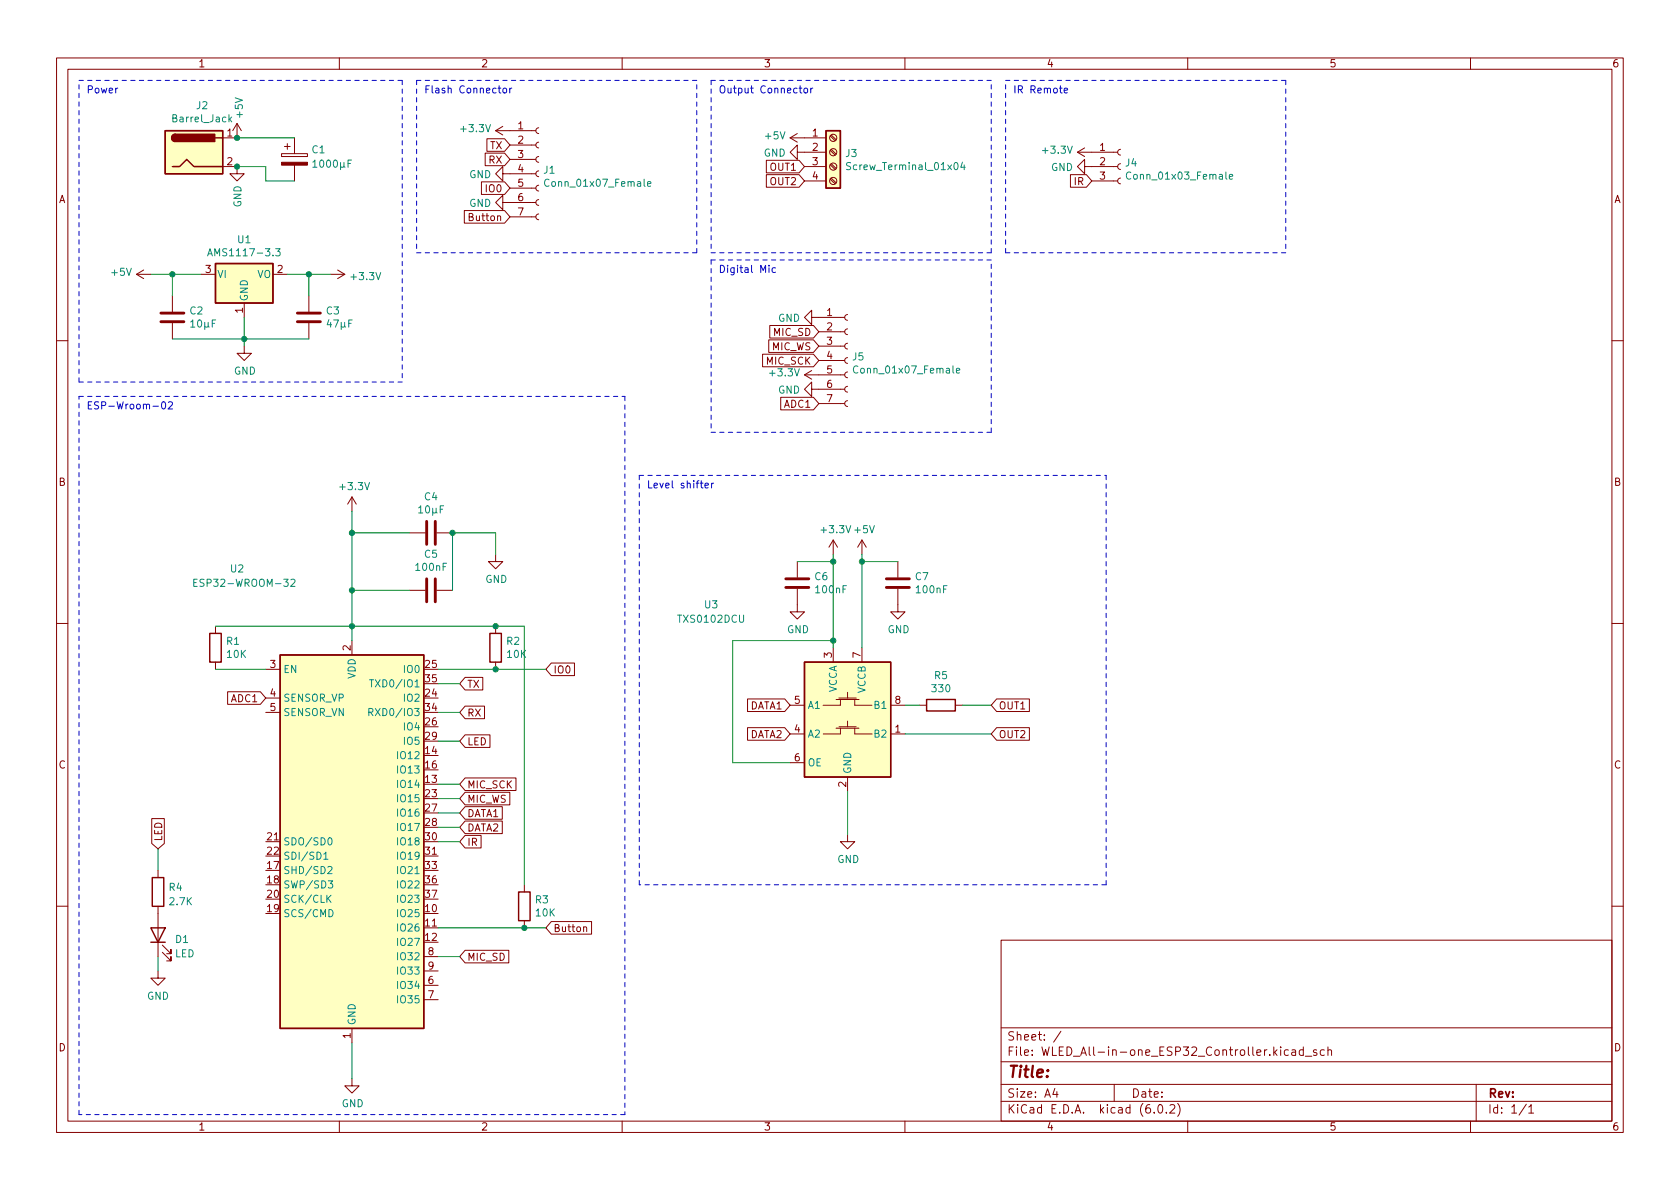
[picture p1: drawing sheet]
<svg xmlns="http://www.w3.org/2000/svg" width="297mm" height="210mm" viewBox="0 0 297 210" stroke-linecap="round" stroke-linejoin="round" font-family="sans-serif">
<g fill="none" stroke="#840000" stroke-width=".18">
<path d="M10 10.2h277v190.1h-277zM12 12.2h273v186.1h-273zM60 10.2v2M110 10.2v2M160 10.2v2M210 10.2v2M260 10.2v2M39.4 29.5h2.5v1.2h1.3l-1.3 1.3-1.3-1.3h1.3M41.9 21.8v2.6h-2.5M41.9 21.8l-.8 1.3M41.9 21.8l.8 1.3M49.8 27.2h4.6v.5h-4.6z"/>
<path d="M50.3 25.9h1M50.8 25.4v1M52.1 24.4v2.8M52.1 29.2v2.8M82.1 37.2h7.1l1 1.1-1 1.2h-7.1zM85.1 32.2h4.1l1 1.1-1 1.1h-4.1zM85.8 27.1h3.4l1 1.1-1 1.1h-3.4zM86.1 24.5h3.1l1 1.1-1 1.2h-3.1zM87.6 23.1h7.1M87.6 23.1l1.3 .8M88.9 30.7v-1.2l-1.3 1.2 1.3 1.3v-1.3h5.8M88.9 35.8v-1.3l-1.3 1.3 1.3 1.3v-1.3h5.8"/>
<path d="M88.9 22.3l-1.3 .8M90.2 38.3h4.5M90.2 33.3h4.5M90.2 28.2h4.5M90.2 25.6h4.5M95.2 37.8l-.3 .2-.2 .3 .2 .4 .3 .2M95.2 35.3l-.3 .1-.2 .4 .2 .4 .3 .1M95.2 32.8l-.3 .1-.2 .4 .2 .3 .3 .2M95.2 30.2l-.3 .2-.2 .3 .2 .4 .3 .1M95.2 27.7l-.3 .1-.2 .4 .2 .3 .3 .2M95.2 25.1l-.3 .2-.2 .3 .2 .4 .3 .2M95.2 22.6l-.3 .1-.2 .4 .2 .4 .3 .1"/>
<path d="M135.5 28.3h5.8l.9 1.2-.9 1.1h-5.8zM135.5 30.9h5.8l.9 1.1-.9 1.1h-5.8zM139.7 24.4l1.3 .7M139.7 24.4h6.3M141 26.9v-1.3l-1.3 1.3 1.3 1.3v-1.3h5M141 23.6l-1.3 .8M142.2 29.5h3.8M142.2 32h3.8M146.8 31.7l.9 .8M146.8 29.1l.9 .9M146.8 26.6l.9 .8M146.8 24l.9 .9"/>
<path d="M147 31.5l.8 .8M147 29l.8 .8M147 26.4l.8 .8M147 23.9l.8 .8M189.3 30.9h2.8l.9 1.1-.9 1.1h-2.8zM190.5 26.9h7.1M190.5 26.9l1.3 .8M191.8 29.5v-1.3l-1.3 1.3 1.3 1.2v-1.2h5.8M191.8 26.2l-1.3 .7M193 32h4.6M198.1 31.5l-.3 .1-.2 .4 .2 .4 .3 .1M198.1 29l-.3 .1-.2 .4 .2 .3 .3 .2"/>
<path d="M198.1 26.4l-.3 .2-.2 .3 .2 .4 .3 .1M24.1 48.5h2.6M24.1 48.5l1.3 .8M25.4 47.7l-1.3 .8M30.5 52.3v2.8M30.5 57.1v2.8M35.6 48.5h2.5M43.2 53.6v2.5M48.3 48.5h2.5M54.6 52.3v2.8M54.6 57.1v2.8M58.4 48.5h2.6"/>
<path d="M59.7 47.7l1.3 .8M61 48.5l-1.3 .8M136.1 57.6h7.7l1 1.1-1 1.1h-7.7zM143.5 56.1v-1.2l-1.3 1.2 1.3 1.3v-1.3h5.9M144.8 58.7h4.6M149.9 58.2l-.4 .1-.1 .4 .1 .3 .4 .2M149.9 55.6l-.4 .2-.1 .3 .1 .4 .4 .1M10 60.2h2M43.2 61.2v1.3h1.2l-1.2 1.2-1.3-1.2h1.3M134.8 62.6h9l1 1.1-1 1.2h-9zM135.9 60.1h7.9l1 1.1-1 1.1h-7.9zM138 70.3h5.8l1 1.1-1 1.1h-5.8z"/>
<path d="M142.2 66.3l1.3 .8M142.2 66.3h7.2M143.5 68.8v-1.2l-1.3 1.2 1.3 1.3v-1.3h5.9M143.5 65.5l-1.3 .8M144.8 71.4h4.6M144.8 63.7h4.6M144.8 61.2h4.6M149.9 70.9l-.4 .1-.1 .4 .1 .3 .4 .2M149.9 68.3l-.4 .2-.1 .3 .1 .4 .4 .1M149.9 65.8l-.4 .1-.1 .4 .1 .3 .4 .2M149.9 63.2l-.4 .2-.1 .3 .1 .4 .4 .2M149.9 60.7l-.4 .1-.1 .4 .1 .4 .4 .1"/>
<path d="M285 60.2h2M62.2 87.9v2.5M62.2 87.9l-.7 1.2M62.2 87.9l.8 1.2M72.4 94.2h2.8M77.2 94.2h2.8M87.6 98v1.3h1.3l-1.3 1.3-1.2-1.3h1.2M141 99.3v2.8M147.3 95.5v2.5M147.3 95.5l-.7 1.3M147.3 95.5l.8 1.3M152.4 95.5l-.8 1.3"/>
<path d="M152.4 95.5v2.5M152.4 95.5l.8 1.3M158.7 99.3v2.8M10 110.2h2M38.1 110.7v1.3M38.1 117.1v1.3M47 118.4h2.5M62.2 113.3v2.5M72.4 104.4h2.8M77.2 104.4h2.8M82.2 119.8h3.2v2.2h-3.2l-.9-1.1zM87.6 110.7v1.3"/>
<path d="M87.6 117.1v1.3M97.5 117.2h4.1v2.3h-4.1l-1-1.1zM141 104.1v4.1h1.2l-1.2 1.3-1.3-1.3h1.3M147.3 114.5v2.6M152.4 114.5v2.6M158.7 104.1v4.1h1.3l-1.3 1.3-1.2-1.3h1.2M285 110.2h2M40.2 122.3h5.8l1 1.1-1 1.1h-5.8zM47 123.4h2.5M47 126h2.5M82.2 137.6h9v2.2h-9l-.9-1.1zM82.2 124.9h3.5v2.2h-3.5l-.9-1.1z"/>
<path d="M82.2 129.9h4.4v2.3h-4.4l-.9-1.1zM132.2 123.6h6.5l1 1.1-1 1.1h-6.5zM132.2 128.7h6.5l1 1.1-1 1.1h-6.5zM139.7 129.8h2.5M139.7 124.7h2.5M139.7 134.9h2.5M147.8 128.8h4.1M147.8 123.7h4.1M148.3 123.4h3.1M148.3 128.5h3.1M148.6 128.8v1h-3.1M148.6 123.7v1h-3.1"/>
<path d="M149.9 122.4v1M149.9 127.5v1M149.9 137.4v2.5M151.1 128.8v1h3.1M151.1 123.7v1h3.1M157.5 129.8h2.5M157.5 124.7h2.5M162.6 124.7h1.2M168.9 124.7h1.3M176.2 128.7h5.8v2.2h-5.8l-.9-1.1zM176.2 123.6h5.8v2.2h-5.8l-.9-1.1zM26.8 144.8h2.3v4.4l-1.2 .9-1.1-.9z"/>
<path d="M27.9 153.9v1.3M47 148.8h2.5M74.9 151.4h2.6M82.2 140.1h7.9v2.2h-7.9l-.9-1.1zM82.2 147.7h2.9v2.2h-2.9l-.9-1.1zM82.2 142.6h6.6v2.3h-6.6l-.9-1.1zM82.2 145.2h6.6v2.2h-6.6l-.9-1.1zM92.7 156.5v1.2M149.9 147.6v1.2h1.2l-1.2 1.3-1.3-1.3h1.3M10 160.2h2M27.9 171.7v1.3h1.3l-1.3 1.2-1.2-1.2h1.2M27.9 160.3v8.9"/>
<path d="M28.7 168.4l1.5 1.5v-.7v.7h-.7M28.7 167.1l1.5 1.6v-.8v.8h-.7M74.9 164.1h2.6M74.9 174.2h2.6M74.9 176.8h2.6M74.9 169.2h2.6M74.9 171.7h2.6M82.2 168h7.8v2.3h-7.8l-.9-1.1zM92.7 162.8v1.3M97.5 163h7.1v2.2h-7.1l-1-1.1zM103.2 164l.2-.1 .3 .1v.7M177 166.3h108v32h-108z"/>
<path d="M285 160.2h2M60 198.3v2M62.2 190.7v1.3h1.3l-1.3 1.3-1.2-1.3h1.2M62.2 181.9v2.5M110 198.3v2M160 198.3v2M177 194.8h108M177 191.8h108M177 187.8h108M177 181.8h108M186.5 192.5l-.4 1h1M186.9 193v1"/>
<path d="M187.6 182.4l-1.3 1.9M197 191.8v3M204.1 196.7v.1M204.9 195.4l.2-.1a.81 .81 0 0 1 .6 .7 .81 .81 0 0 1-.3 .8h-.2a.81 .81 0 0 1-.6-.6 .81 .81 0 0 1 .3-.8zM206.2 196.7v.1M206.9 195.5l.5-.2 .2 .2 .1 .3-.9 1h.9M208.2 195.1a1.72 1.72 0 0 1 0 2.3M210 198.3v2M227.8 185.7l-.4-.1-.3 .3v.4l.1 .3h.6M228.4 185.7h.6l.1 .9M229.1 186l-.5 .1a.29 .29 0 0 0-.2 .2 .29 .29 0 0 0 .2 .3h.5M230.4 185.7l-.4-.1-.3 .3v.4l.2 .3h.5"/>
<path d="M230.4 185.1v1.5M230.8 186.8h1.1M232.8 185.7l-.4-.1-.2 .2 .1 .3 .5 .1v.4h-.6M234.1 185.7l-.4-.1-.3 .3v.4l.2 .3h.5M234.8 185.8l.2-.2 .4 .1v.9M234.8 185.1v1.5M260 198.3v2M261 191.8v6.5M269.9 195.3l-1.3 1.9M270.3 195.8l.4-.5v1.5M270.3 196.8h.9"/>
<circle cx="147.3" cy="32" r=".63"/>
<circle cx="147.3" cy="29.5" r=".63"/>
<circle cx="147.3" cy="26.9" r=".63"/>
<circle cx="147.3" cy="24.4" r=".63"/>
</g>
<g fill="#ffffc2" stroke="#ffffc2" stroke-width=".18">
<path d="M49.5 115.8h25.4v66.1h-25.4z"/>
<path d="M142.2 117.1h15.3v20.3h-15.3z"/>
<path d="M29.2 23.1h10.2v7.6h-10.2z"/>
<path d="M146 23.1h2.6v10.2h-2.6z"/>
<path d="M38.1 46.6h10.2v7h-10.2z"/>
</g>
<g fill="none" stroke="#840000" stroke-width=".25">
<path d="M29.2 23.1h10.2v7.6h-10.2zM30.5 29.5h1.2l1.3-1.3 1.3 1.3h5.1M31 23.7a.64 .64 0 0 0-.6 .7 .64 .64 0 0 0 .6 .6M38.1 24.4h1.3M146 23.1h2.6v10.2h-2.6zM38.1 46.6h10.2v7h-10.2zM37.1 112h2v5.1h-2zM49.5 115.8h25.4v66.1h-25.4zM86.6 112h2v5.1h-2zM142.2 117.1h15.3v20.3h-15.3zM163.8 123.7h5.1v2h-5.1zM26.9 155.2h2.1v5.1h-2.1z"/>
<path d="M91.7 157.7h2v5.1h-2zM26.7 164.1h2.5l-1.3 2.5zM26.7 166.6h2.5"/>
</g>
<g fill="none" stroke="#008484" stroke-width=".18">
<path d="M40.6 21.1l.4 .4M41 20.7l-.5 .5M55.3 28.7l.4-.4v1.3M55.3 29.6h.7M56.6 28.4l.2-.1a.68 .68 0 0 1 .5 .6 .68 .68 0 0 1-.5 .7l-.2-.1-.1-.4zM57.9 28.4l.1-.1a.68 .68 0 0 1 .5 .6 .68 .68 0 0 1-.5 .7l-.1-.1-.2-.4zM59.1 28.4l.1-.1a.68 .68 0 0 1 .5 .6 .68 .68 0 0 1-.5 .7l-.1-.1-.2-.4zM60.2 28.7v1.3M60.8 29.4l.2 .2M60.8 28.7v.8l-.4 .1-.2-.2M61.5 28.9h.5M62.1 28.3h-.6v1.3"/>
<path d="M97.1 31.8a.6 .6 0 0 0-.9 .4 .6 .6 0 0 0 .6 .8l.3-.2M114.5 32.5l.6-.1-.1-.2-.3-.1-.2 .2v.6h.5M150.4 28.8l-.5-.1-.2 .2v.3l.6 .3 .1 .3-.2 .2-.5-.1M170.2 28.7l-.3 .9h.8M170.5 29.2v.8M199.9 30.5a.6 .6 0 0 0-.8 .5 .6 .6 0 0 0 .6 .7l.2-.1M217.4 31.3l.6-.2-.1-.2-.4-.1-.1 .2v.6h.5M33.7 56.9l.4-.3v1.2M33.7 57.8h.7M35.1 56.7l.1-.1a.68 .68 0 0 1 .5 .6 .68 .68 0 0 1-.5 .6l-.1-.1-.2-.3zM36.2 57v1.3M36.7 45.2l.4-1.2 .5 1.2"/>
<path d="M36.8 57.7l.2 .1M36.8 57l-.1 .8h-.3l-.2-.1M36.8 44.9h.6M37.5 57.2h.5M38.1 56.6h-.6v1.2M48.7 44h.8l-.4 .5 .4 .1v.5l-.2 .1-.6-.1M58.2 56.5l-.3 .9h.7M58.5 57v.8M59 56.6h.8l-.5 1.2M60.3 57v1.3M60.9 57.7l.2 .1M60.9 57v.8h-.4l-.2-.1"/>
<path d="M61.7 57.2h.4M62.3 56.6h-.6v1.2M151.7 64.8a.6 .6 0 0 0-.9 .4 .6 .6 0 0 0 .6 .8l.3-.1M169.1 65.6l.6-.2-.1-.2-.3-.1-.2 .2 .1 .6h.4M74 89.8l.4-.4v1.3M74 90.7h.7M75.4 89.6l.1-.2a.68 .68 0 0 1 .5 .7 .68 .68 0 0 1-.5 .6l-.1-.1-.2-.4zM76.5 89.9v1.2M77.1 90.5l.2 .2M77.1 89.9l-.1 .8h-.3l-.2-.2M77.8 90h.5M78.4 89.4h-.6v1.3"/>
<path d="M34.3 103h.4M34.9 102.4h-.6v1.3h.6M51.4 102.5l.5-.1 .3 .4-.8 .9h.8M65.2 125.9h.6l.1-.2v-.3l-.7-.1v1.3M65.3 120.2h.8M65.5 125.9l.4 .7M65.7 120.2v1.3M57.3 151l.3-.3v1.3M57.3 152h.7M58 153.3l.5-.1 .2 .4-.8 .9h.8M58 158.8l.5 .8M58 155.8h.8l-.4 .4 .4 .2v.5l-.2 .1-.6-.1"/>
<path d="M58.1 148.3l.2-.2a.68 .68 0 0 1 .4 .7 .68 .68 0 0 1-.4 .6l-.2-.1-.1-.4zM58.5 158.3l-.7 .7M58.2 160.8a.64 .64 0 0 1 .7 .7 .64 .64 0 0 1-.7 .6z"/>
</g>
<path d="M28.4 56.9h4.1M28.4 55.4h4.1M52.6 56.9h4M52.6 55.4h4M75.4 92.2v4.1M77 92.2v4.1M75.4 102.4v4M77 102.4v4M138.9 103.9h4.1M138.9 102.4h4.1M156.7 103.9h4.1M156.7 102.4h4.1" fill="none" stroke="#840000" stroke-width=".51"/>
<path d="M49.8 28.7h4.6v.5h-4.6z" fill="#840000" stroke="#840000" stroke-width=".18"/>
<g fill="#840000" stroke="#840000" stroke-width=".25">
<path d="M30.5 23.9l.5-.2v1.3a.64 .64 0 0 1-.6-.4 .64 .64 0 0 1 .1-.7z"/>
<path d="M31 23.7h7v1.3h-7z"/>
</g>
<g fill="none" stroke="#0000c2" stroke-width=".18">
<path d="M88.1 15.6h.5M88.3 15.2v1.1l.3 .1M89 15.7l.3-.1 .3 .2v.4l-.3 .2h-.3l-.1-.2zM90.1 15.6v.8M90.5 15.6l-.4 .2M141.3 15.6h.5M141.5 15.2v1.1l.3 .1M142.3 15.7l.3-.1 .2 .2v.4l-.2 .2h-.3l-.2-.2zM143.3 15.6v.8M143.7 15.6l-.4 .2M188.2 16l.6-.1-.1-.2-.4-.1-.1 .2v.6h.5M136 46.9v.1"/>
<path d="M136 47.3v.9M137.1 47.4l-.3-.1-.3 .3 .1 .5h.5M28.7 71.1l.2-.1a.68 .68 0 0 1 .4 .7 .68 .68 0 0 1-.4 .6 .84 .84 0 0 1-.2-1.2zM29.8 71.2l.5-.2 .2 .4-.8 .9h.8M124.7 85.9l.6-.2-.1-.2-.4-.1-.1 .2v.6h.5M125.8 85.4v.9M126.2 85.4l-.4 .3"/>
</g>
<g fill="none" stroke="#0000c2" stroke-width=".18" stroke-dasharray=".8 .8">
<path d="M14 14.2h57.1M71.1 14.2v53.4M73.7 14.2v30.5M123.2 14.2h-49.5M125.7 14.2v30.5M175.3 14.2h-49.6M177.8 14.2h49.5M227.3 14.2v30.5M73.7 44.7h49.5M123.2 44.7v-30.5M125.7 46v30.4M125.7 44.7h49.6"/>
<path d="M175.3 46h-49.6M175.3 44.7v-30.5M177.8 44.7v-30.5M227.3 44.7h-49.5M14 67.6v-53.4M14 70.1h96.5M71.1 67.6h-57.1M110.5 70.1v127M125.7 76.4h49.6M175.3 76.4v-30.4M113 84.1h82.6M195.6 84.1v72.4"/>
<path d="M113 156.5v-72.4M195.6 156.5h-82.6M14 197.1v-127M110.5 197.1h-96.5"/>
</g>
<g fill="none" stroke="#008400" stroke-width=".18">
<path d="M41.9 29.5h5.1v2.5h5.1M41.9 24.4h10.2M26.7 48.5h8.9M30.5 59.9h24.1M30.5 48.5v3.8M43.2 56.1v5.1M50.8 48.5h7.6M54.6 48.5v3.8M62.2 90.4v22.9M62.2 94.2h10.2M87.6 98v-3.8h-7.6v10.2M141 99.3h6.3"/>
<path d="M147.3 98v16.5M152.4 99.3h6.3M152.4 98v16.5M38.1 110.7h54.6v45.8M38.1 118.4h8.9M62.2 104.4h10.2M77.5 118.4h19M147.3 113.3h-17.8v21.6h10.2M77.5 131.1h3.8M77.5 120.9h3.8M77.5 126h3.8M77.5 138.7h3.8"/>
<path d="M149.9 139.9v7.7M160 129.8h15.3M160 124.7h2.6M170.2 124.7h5.1M27.9 150.1v3.8M77.5 143.8h3.8M77.5 146.3h3.8M77.5 141.2h3.8M77.5 148.8h3.8M27.9 169.2v2.5M77.5 164.1h19M77.5 169.2h3.8"/>
<path d="M62.2 184.4v6.3"/>
</g>
<g fill="#008400" stroke="#008400" stroke-width=".18">
<circle cx="152.4" cy="99.3" r=".46"/>
<circle cx="147.3" cy="99.3" r=".46"/>
<circle cx="62.2" cy="104.4" r=".46"/>
<circle cx="62.2" cy="94.2" r=".46"/>
<circle cx="87.6" cy="110.7" r=".46"/>
<circle cx="147.3" cy="113.3" r=".46"/>
<circle cx="54.6" cy="48.5" r=".46"/>
<circle cx="30.5" cy="48.5" r=".46"/>
<circle cx="43.2" cy="59.9" r=".46"/>
<circle cx="41.9" cy="24.4" r=".46"/>
<circle cx="41.9" cy="29.5" r=".46"/>
<circle cx="92.7" cy="164.1" r=".46"/>
<circle cx="87.6" cy="118.4" r=".46"/>
<circle cx="62.2" cy="110.7" r=".46"/>
<circle cx="80" cy="94.2" r=".46"/>
</g>
<text font-size="2.8" fill="#840000" x="178" y="190.6">Title:</text>
<g font-size="2.1" fill="#840000">
<text x="178" y="184">Sheet: /</text>
<text x="178" y="186.7">File: WLED_All-in-one_ESP32_Controller.kicad_sch</text>
<text x="178" y="196.9">KiCad E.D.A. kicad (6.0.2)</text>
<text x="178" y="194.1">Size: A4</text>
<text x="200" y="194.1">Date:</text>
<text x="263" y="194.1">Rev:</text>
<text x="263" y="196.9">Id: 1/1</text>
</g>
<g font-size="1.8" fill="#840000">
<text x="35" y="11.9">1</text>
<text x="85" y="11.9">2</text>
<text x="135" y="11.9">3</text>
<text x="185" y="11.9">4</text>
<text x="235" y="11.9">5</text>
<text x="285" y="11.9">6</text>
<text x="91.6" y="22.9">1</text>
<text x="40.1" y="24.1">1</text>
<text x="40.1" y="29.2">2</text>
<text x="86.4" y="28.9">RX</text>
<text x="86.6" y="26.4">TX</text>
<text x="91.6" y="25.4">2</text>
<text x="91.6" y="27.9">3</text>
<text x="143.7" y="24.1">1</text>
<text x="143.7" y="26.7">2</text>
<text x="143.7" y="29.2">3</text>
<text x="194.5" y="26.7">1</text>
<text x="194.5" y="29.2">2</text>
<text x="10.3" y="35.9">A</text>
<text x="86" y="34">IO0</text>
<text x="91.6" y="30.5">4</text>
<text x="91.6" y="33">5</text>
<text x="91.6" y="35.6">6</text>
<text x="136.3" y="30.2">OUT1</text>
<text x="136.3" y="32.7">OUT2</text>
<text x="143.7" y="31.7">4</text>
<text x="190" y="32.7">IR</text>
<text x="194.5" y="31.7">3</text>
<text x="285.3" y="35.9">A</text>
<text x="83.2" y="39.1">Button</text>
<text x="91.6" y="38.1">7</text>
<text x="36.3" y="48.3">3</text>
<text x="49" y="48.3">2</text>
<text x="42.9" y="55.4" transform="rotate(-90 42.9 55.4)">1</text>
<text x="136.8" y="59.4">MIC_SD</text>
<text x="146.2" y="55.9">1</text>
<text x="146.2" y="58.4">2</text>
<text x="135.6" y="64.5">MIC_SCK</text>
<text x="136.4" y="61.9">MIC_WS</text>
<text x="146.2" y="61">3</text>
<text x="146.2" y="63.5">4</text>
<text x="146.2" y="66">5</text>
<text x="146.2" y="68.6">6</text>
<text x="146.2" y="71.1">7</text>
<text x="138.7" y="72.1">ADC1</text>
<text x="10.3" y="85.9">B</text>
<text x="285.3" y="85.9">B</text>
<text x="47.8" y="118.1">3</text>
<text x="62" y="115" transform="rotate(-90 62 115)">2</text>
<text x="75.2" y="118.1">25</text>
<text x="97.8" y="119.1">IO0</text>
<text x="147.1" y="116.3" transform="rotate(-90 147.1 116.3)">3</text>
<text x="152.1" y="116.3" transform="rotate(-90 152.1 116.3)">7</text>
<text x="40.9" y="124.2">ADC1</text>
<text x="47.8" y="123.2">4</text>
<text x="47.8" y="125.7">5</text>
<text x="75.2" y="123.2">24</text>
<text x="75.2" y="125.7">34</text>
<text x="75.2" y="120.6">35</text>
<text x="82.5" y="121.6">TX</text>
<text x="132.5" y="125.4">DATA1</text>
<text x="140.5" y="124.5">5</text>
<text x="158.3" y="124.5">8</text>
<text x="176.5" y="125.4">OUT1</text>
<text x="75.2" y="128.3">26</text>
<text x="75.2" y="130.8">29</text>
<text x="82.5" y="126.7">RX</text>
<text x="82.5" y="131.8">LED</text>
<text x="132.5" y="130.5">DATA2</text>
<text x="140.5" y="129.5">4</text>
<text x="158.3" y="129.5">1</text>
<text x="176.5" y="130.5">OUT2</text>
<text x="10.3" y="135.9">C</text>
<text x="75.2" y="133.3">14</text>
<text x="75.2" y="135.9">16</text>
<text x="140.5" y="134.6">6</text>
<text x="285.3" y="135.9">C</text>
<text x="75.2" y="138.4">13</text>
<text x="75.2" y="141">23</text>
<text x="75.2" y="143.5">27</text>
<text x="82.5" y="141.9">MIC_WS</text>
<text x="82.5" y="139.4">MIC_SCK</text>
<text x="149.6" y="139.2" transform="rotate(-90 149.6 139.2)">2</text>
<text x="28.7" y="148.8" transform="rotate(-90 28.7 148.8)">LED</text>
<text x="47.3" y="148.6">21</text>
<text x="75.2" y="146">28</text>
<text x="75.2" y="148.6">30</text>
<text x="82.5" y="149.6">IR</text>
<text x="82.5" y="144.5">DATA1</text>
<text x="82.5" y="147">DATA2</text>
<text x="47.3" y="153.7">17</text>
<text x="47.3" y="151.1">22</text>
<text x="75.2" y="151.1">31</text>
<text x="75.2" y="153.7">33</text>
<text x="47.3" y="156.2">18</text>
<text x="47.3" y="161.3">19</text>
<text x="47.3" y="158.7">20</text>
<text x="75.2" y="161.3">10</text>
<text x="75.2" y="156.2">36</text>
<text x="75.2" y="158.7">37</text>
<text x="75.2" y="163.8">11</text>
<text x="75.2" y="166.4">12</text>
<text x="97.8" y="164.8">Button</text>
<text x="75.7" y="174">6</text>
<text x="75.7" y="168.9">8</text>
<text x="75.7" y="171.4">9</text>
<text x="82.5" y="169.9">MIC_SD</text>
<text x="75.7" y="176.5">7</text>
<text x="10.3" y="185.9">D</text>
<text x="62" y="183.6" transform="rotate(-90 62 183.6)">1</text>
<text x="285.3" y="185.9">D</text>
<text x="35" y="199.9">1</text>
<text x="85" y="199.9">2</text>
<text x="135" y="199.9">3</text>
<text x="185" y="199.9">4</text>
<text x="235" y="199.9">5</text>
<text x="285" y="199.9">6</text>
</g>
<g font-size="1.8" fill="#0000c2">
<text x="15.2" y="16.5">Power</text>
<text x="74.9" y="16.5">Flash Connector</text>
<text x="127" y="16.5">Output Connector</text>
<text x="179.1" y="16.5">IR Remote</text>
<text x="127" y="48.2">Digital Mic</text>
<text x="15.2" y="72.4">ESP-Wroom-02</text>
<text x="114.3" y="86.3">Level shifter</text>
</g>
<g font-size="1.8" fill="#008484">
<text x="30.7" y="21.6">Barrel_Jack</text>
<text x="34.8" y="19.3">J2</text>
<text x="42.9" y="20.7" transform="rotate(-90 42.9 20.7)">+5V</text>
<text x="81.7" y="23.4">+3.3V</text>
<text x="55.2" y="27.1">C1</text>
<text x="135" y="27.7">GND</text>
<text x="135.4" y="24.6">+5V</text>
<text x="149.5" y="27.8">J3</text>
<text x="184.5" y="27.2">+3.3V</text>
<text x="199" y="29.4">J4</text>
<text x="82.9" y="31.5">GND</text>
<text x="96.1" y="30.7">J1</text>
<text x="96.9" y="33">Conn_01x07_Female</text>
<text x="150.4" y="30.1">Screw_Terminal_01x04</text>
<text x="185.8" y="30.2">GND</text>
<text x="199.8" y="31.7">Conn_01x03_Female</text>
<text x="42.7" y="36.7" transform="rotate(-90 42.7 36.7)">GND</text>
<text x="82.9" y="36.6">GND</text>
<text x="37.7" y="45.3">AMS1117-3.3</text>
<text x="42" y="43">U1</text>
<text x="19.8" y="48.8">+5V</text>
<text x="38.4" y="49.1">VI</text>
<text x="43.8" y="53.3" transform="rotate(-90 43.8 53.3)">GND</text>
<text x="45.4" y="49.1">VO</text>
<text x="62.3" y="49.5">+3.3V</text>
<text x="33.6" y="55.6">C2</text>
<text x="57.7" y="55.6">C3</text>
<text x="137.5" y="56.9">GND</text>
<text x="150.8" y="63.7">J5</text>
<text x="41.3" y="66.2">GND</text>
<text x="136.3" y="66.5">+3.3V</text>
<text x="137.5" y="69.6">GND</text>
<text x="151.5" y="66">Conn_01x07_Female</text>
<text x="60.3" y="86.7">+3.3V</text>
<text x="75.1" y="88.5">C4</text>
<text x="145.4" y="94.3">+3.3V +5V</text>
<text x="40.8" y="101.2">U2</text>
<text x="73.6" y="100.9">100nF</text>
<text x="75.1" y="98.6">C5</text>
<text x="35.3" y="103.8">ESP32-WROOM-32</text>
<text x="85.8" y="103.1">GND</text>
<text x="124.6" y="107.6">U3</text>
<text x="144.1" y="102.6">C6</text>
<text x="144.3" y="104.9">100nF</text>
<text x="161.9" y="102.6">C7</text>
<text x="162.1" y="104.9">100nF</text>
<text x="120.1" y="110.1">TXS0102DCU</text>
<text x="139.1" y="112">GND</text>
<text x="156.9" y="112">GND</text>
<text x="40.1" y="114">R1</text>
<text x="40.2" y="116.3">10K</text>
<text x="50" y="119">EN</text>
<text x="71.6" y="119">IO0</text>
<text x="89.6" y="114">R2</text>
<text x="89.7" y="116.3">10K</text>
<text x="50" y="124.1">SENSOR_VP</text>
<text x="62.9" y="120.1" transform="rotate(-90 62.9 120.1)">VDD</text>
<text x="66.6" y="121.5">TXD0/IO1</text>
<text x="71.6" y="124.1">IO2</text>
<text x="142.7" y="125.3">A1</text>
<text x="148" y="122.6" transform="rotate(-90 148 122.6)">VCCA</text>
<text x="153" y="122.6" transform="rotate(-90 153 122.6)">VCCB</text>
<text x="154.7" y="125.3">B1</text>
<text x="164.9" y="122.4">330</text>
<text x="165.2" y="120.1">R5</text>
<text x="50" y="126.6">SENSOR_VN</text>
<text x="66.4" y="126.6">RXD0/IO3</text>
<text x="71.6" y="129.2">IO4</text>
<text x="71.6" y="131.7">IO5</text>
<text x="142.7" y="130.4">A2</text>
<text x="154.7" y="130.4">B2</text>
<text x="70.6" y="134.2">IO12</text>
<text x="70.6" y="136.8">IO13</text>
<text x="142.7" y="135.5">OE</text>
<text x="150.5" y="136.9" transform="rotate(-90 150.5 136.9)">GND</text>
<text x="70.6" y="139.3">IO14</text>
<text x="70.6" y="141.9">IO15</text>
<text x="50" y="149.5">SDO/SD0</text>
<text x="70.6" y="144.4">IO16</text>
<text x="70.6" y="146.9">IO17</text>
<text x="70.6" y="149.5">IO18</text>
<text x="50" y="154.6">SHD/SD2</text>
<text x="50" y="152">SDI/SD1</text>
<text x="70.6" y="152">IO19</text>
<text x="70.6" y="154.6">IO21</text>
<text x="148" y="152.6">GND</text>
<text x="29.9" y="157.5">R4</text>
<text x="30.1" y="160.1">2.7K</text>
<text x="50" y="157.1">SWP/SD3</text>
<text x="50" y="159.6">SCK/CLK</text>
<text x="70.6" y="157.1">IO22</text>
<text x="70.6" y="159.6">IO23</text>
<text x="94.7" y="159.7">R3</text>
<text x="31" y="166.7">D1</text>
<text x="50" y="162.2">SCS/CMD</text>
<text x="70.6" y="162.2">IO25</text>
<text x="70.6" y="164.7">IO26</text>
<text x="70.6" y="167.3">IO27</text>
<text x="94.8" y="162">10K</text>
<text x="30.9" y="169.3">LED</text>
<text x="70.6" y="169.8">IO32</text>
<text x="70.6" y="172.3">IO33</text>
<text x="26" y="176.8">GND</text>
<text x="70.6" y="174.9">IO34</text>
<text x="70.6" y="177.4">IO35</text>
<text x="62.9" y="181.4" transform="rotate(-90 62.9 181.4)">GND</text>
<text x="60.4" y="195.8">GND</text>
</g>
</svg>
